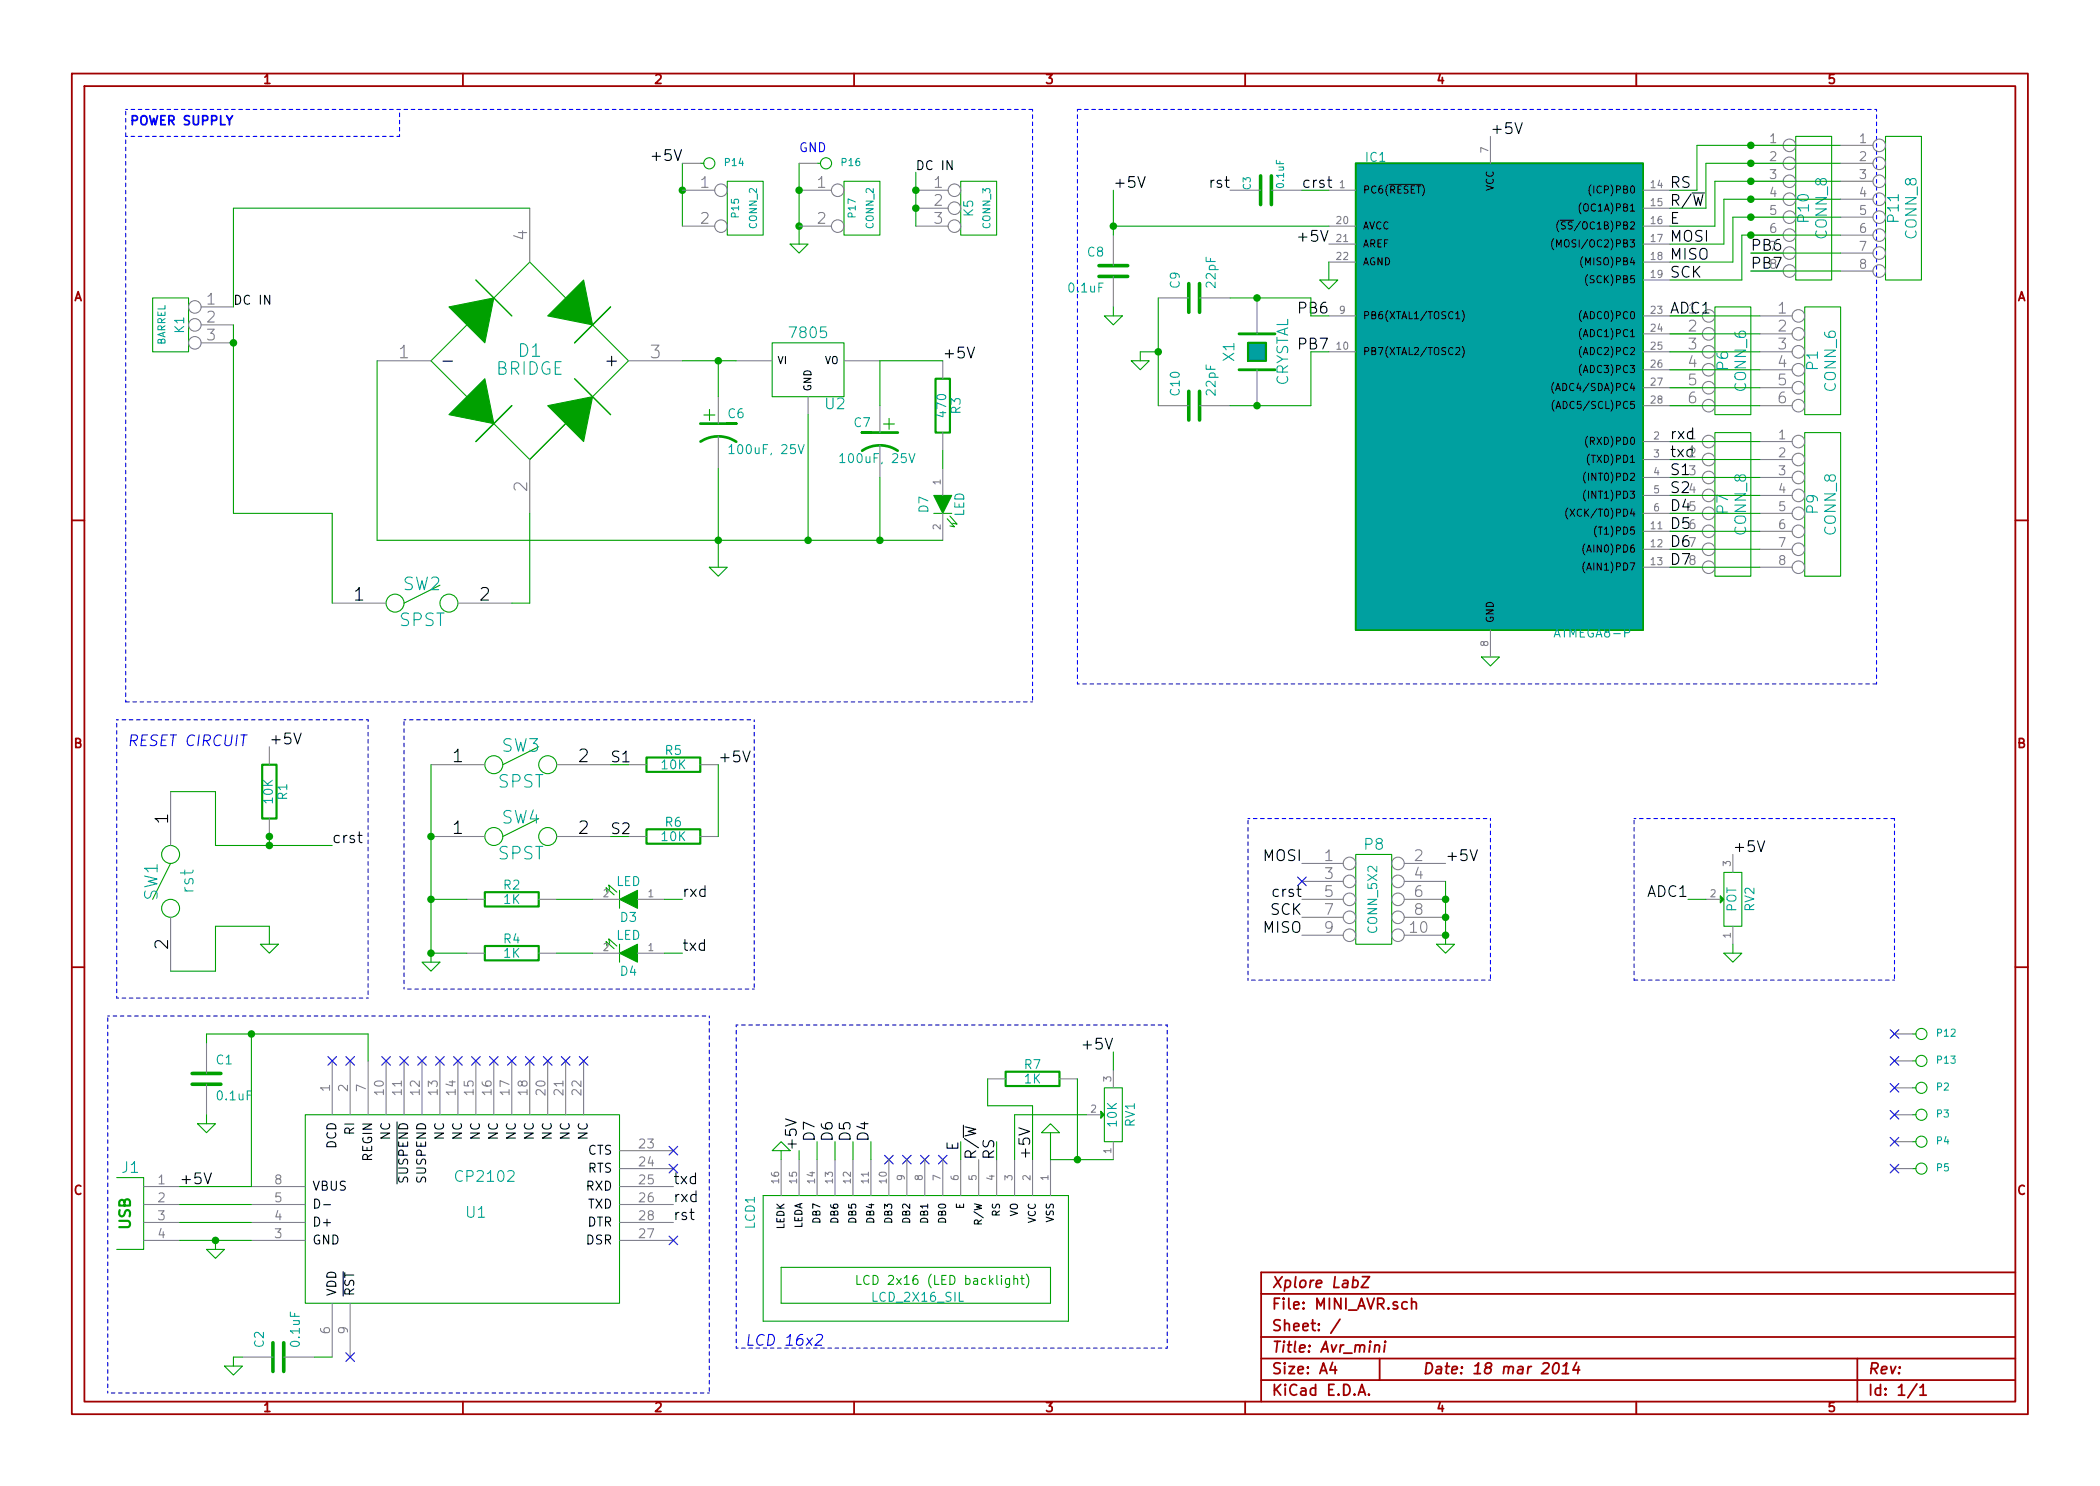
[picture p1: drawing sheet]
<svg xmlns="http://www.w3.org/2000/svg" width="297mm" height="210mm" viewBox="0 0 297 210" stroke-linecap="round" stroke-linejoin="round" font-family="sans-serif">
<g fill="none" stroke="#a00000" stroke-width=".25">
<path d="M10.2 10.4h276.6v189.7h-276.6zM11.9 12.2h273.2v186.1h-273.2zM65.5 10.4v1.8M120.8 10.4v1.8M176.1 10.4v1.8M231.4 10.4v1.8M10.2 73.6h1.7M285.1 73.6h1.7M10.2 136.8h1.7M285.1 136.8h1.7M65.5 198.3v1.8M120.8 198.3v1.8"/>
<path d="M176.1 198.3v1.8M178.4 183.1h106.7M178.4 189.2h106.7M178.4 195.3h106.7M178.4 192.2h106.7M188.5 192.8l-.4 1h1M188.8 193.3v1.1M189.5 186.7l-1.3 1.9M192.1 197.4l.5-1.5 .5 1.5M192.3 197h.7M192.7 180.6h1l-1.2 1.6h1M193.6 197.3h.1l-.1 .1-.1-.1h.1v.1"/>
<path d="M194.5 190.4a.38 .38 0 0 1 .6 .1l-.1 .8M194.5 190.3l-.1 1M195.1 192.2v3.1M195.9 190.3l-.1 1M195.9 189.8v.1h.1l-.1-.1v.1M199 184.3a.48 .48 0 0 0-.6 0l-.1 .6a.48 .48 0 0 0 .7 .2M199.7 184.3a.38 .38 0 0 1 .6 .1v.8M199.7 183.7v1.5M219.9 193a.35 .35 0 0 1 .3-.2 .35 .35 0 0 1 .3 .3 .87 .87 0 0 1-.6 1.3l-.1-.1a1.14 1.14 0 0 1 .1-1.3zM221 194.4h.9M221.1 193.3l.5-.5-.2 1.6M223 192.8l-.5 1h.9"/>
<path d="M223.3 193.3l-.1 1.1M231.4 198.3v1.8M262.7 192.2v6.1M271.1 195.8l-1.3 2M271.6 196.3l.4-.4v1.5M271.6 197.4h.9M285.1 180h-106.7v18.3"/>
</g>
<g fill="none" stroke="#00a000" stroke-width=".15">
<path d="M254 19.3h5.1v20.3h-5.1zM266.7 19.3h5.1v20.3h-5.1zM74.9 29.5h-41.9v13.9M96.5 23.1v8.9M99.1 23.1h.5M102.9 25.6h5v7.7h-5zM111.8 34.5h2.5l-1.3 1.3zM113 23.1v11.4M115.6 23.1h.5M119.4 25.6h5.1v7.7h-5.1zM129.5 24.4v7.6M135.9 25.6h5.1v7.7h-5.1z"/>
<path d="M157.5 26.9v6.4M157.5 32h30.5M184.1 26.9h3.9M186.7 39.6h2.5l-1.2 1.3zM188 37.1v2.5M247.6 35.8h12.7M247.6 38.3h12.7M260.3 30.7h-15.2v6.4h-8.9M260.3 23.1h-19v6.4h-5.1M260.3 20.6h-20.3v6.3h-3.8M260.3 25.6h-17.7v6.4h-6.4M260.3 28.2h-16.5v6.3h-7.6"/>
<path d="M260.3 33.3h-13.9v6.3h-10.2M21.6 42.2h5.1v7.6h-5.1zM33 46v26.6h14v12.7M53.3 51v25.4h80M66 46l-5 5 5 5.1M69.8 42.2l5.1-5.1 5.1 5.1M69.8 59.9l5.1 5.1 5.1-5.1M72.4 57.4l-5.1 5.1M83.8 46l5.1 5-5.1 5.1M86.4 43.4l-5.1 5.1M96.5 51h7.6M101.6 51v5.1"/>
<path d="M109.2 48.5h10.2v7.6h-10.2zM114.3 58.7v17.7M133.3 51h-8.8v6.4M156.2 44.7h2.5l-1.2 1.3zM157.5 43.4v1.3M160 51h2.6l-1.3 1.3zM163.8 42.2v15.2M163.8 49.8h-2.5v1.2M174 42.2h11.4v2.5M185.4 49.8v7.6h-11.4M236.2 57.4h12.7M236.2 49.8h12.7"/>
<path d="M236.2 44.7h12.7M236.2 47.2h12.7M236.2 52.3h12.7M236.2 54.9h12.7M242.6 43.4h5v15.3h-5zM255.3 43.4h5v15.3h-5zM74.9 72.6v12.7h-2.5M101.6 66.3v14M124.5 67.6v8.8M132.1 72.6h2.5M133.3 63.7v2.6M134 73.4l1 1.1-.6-.1"/>
<path d="M134.4 73l1 1.2-.7-.2M236.2 72.6h12.7M236.2 62.5h12.7M236.2 65h12.7M236.2 67.6h12.7M236.2 70.1h12.7M236.2 75.2h12.7M236.2 77.7h12.7M242.6 61.2h5v20.3h-5zM255.3 61.2h5v20.3h-5zM62.2 82.8l-5.1 2.5M100.3 80.3h2.6l-1.3 1.2z"/>
<path d="M209.5 93h2.6l-1.3 1.2zM236.2 80.3h12.7M24.1 112h6.4v7.6h16.5M38.1 118.4v1.2M61 108.2v27.9M76.2 105.7l-5.1 2.5M76.2 115.8l-5.1 2.6M101.6 108.2v10.2M24.1 122.2l-2.5 5M36.8 133.6h2.6l-1.3 1.3zM38.1 133.6v-2.5h-7.6v6.3h-6.4M59.7 136.1h2.5l-1.2 1.3z"/>
<path d="M61 127.2h5M61 134.9h5M78.7 127.2h5.1M78.7 134.9h5.1M85.9 126.2l-.2-.6 1.2 1M85.9 133.9l-.2-.7 1.2 1M86.2 125.9l-.1-.7 1.1 1M86.2 133.5l-.1-.7 1.1 1.1M87.6 126v2.5M87.6 133.6v2.5M94 127.2h2.5M94 134.9h2.5"/>
<path d="M191.8 120.9h5v12.7h-5zM203.2 133.6h2.5l-1.2 1.3zM204.5 124.7v8.9M238.8 127.2h2.5M243.8 123.4h2.6v7.7h-2.6zM243.8 134.9h2.6l-1.3 1.2zM245.1 133.6v1.3M27.9 159h2.6l-1.3 1.3zM29.2 147.6v-1.3h22.9v3.8M29.2 157.7v1.3M35.6 146.3v21.6h-10.2M43.2 157.7h44.4v26.7h-44.4z"/>
<path d="M139.7 152.6v3.9h6.3v7.6M152.4 152.6v11.5M153.7 157.7h-10.2v6.4M156.2 153.9h2.5v7.6h-2.5zM157.5 148.8v2.6M270.5 146.3h.5M270.5 157.7h.5M270.5 153.9h.5M270.5 150.1h.5M16.5 166.6h3.8v10.2h-3.8M25.4 170.4h10.2M25.4 173h10.2"/>
<path d="M25.4 175.5h10.2M29.2 176.8h2.5l-1.2 1.2zM30.5 175.5v1.3M107.9 169.2h43.2v17.7h-43.2zM109.2 162.8l1.3-1.3 1.3 1.3zM110.5 179.3h38.1v5.1h-38.1zM110.5 162.8v1.3M113 162.8v1.3M115.6 161.5v2.6M118.1 161.5v2.6M120.6 161.5v2.6M123.2 161.5v2.6"/>
<path d="M147.3 160.3l1.3-1.3 1.3 1.3zM148.6 160.3v3.8h8.9M270.5 161.5h.5M270.5 165.3h.5M31.7 193.3h2.6l-1.3 1.3zM34.3 192h-1.3v1.3M44.4 192h2.6M121.2 180.5v1.2h.6M143.4 181l.1-.1a.31 .31 0 0 1 .4 .2v.6M144.4 180.9h.5M144.6 180.5v1.1v.1h.3M145.2 180.3a1.47 1.47 0 0 1 0 1.9"/>
<circle cx="100.3" cy="23.1" r=".79"/>
<circle cx="116.8" cy="23.1" r=".79"/>
<circle cx="55.9" cy="85.3" r="1.27"/>
<circle cx="63.5" cy="85.3" r="1.27"/>
<circle cx="69.8" cy="118.4" r="1.27"/>
<circle cx="69.8" cy="108.2" r="1.27"/>
<circle cx="77.5" cy="108.2" r="1.27"/>
<circle cx="77.5" cy="118.4" r="1.27"/>
<circle cx="24.1" cy="120.9" r="1.27"/>
<circle cx="24.1" cy="128.5" r="1.27"/>
<circle cx="271.8" cy="157.7" r=".79"/>
<circle cx="271.8" cy="146.3" r=".79"/>
<circle cx="271.8" cy="153.9" r=".79"/>
<circle cx="271.8" cy="150.1" r=".79"/>
<circle cx="271.8" cy="165.3" r=".79"/>
<circle cx="271.8" cy="161.5" r=".79"/>
</g>
<path d="M155.4 39.1h4.1M155.4 37.6h4.1M178.3 24.9v4.1M179.8 24.9v4.1M168.1 40.1v4.1M168.1 55.4v4M169.7 40.1v4.1M169.7 55.4v4M27.2 153.4h4M27.2 151.9h4M38.6 190v4.1M40.1 190v4.1" fill="none" stroke="#00a000" stroke-width=".51"/>
<g fill="none" stroke="#808080" stroke-width=".15">
<path d="M210.8 19.3v3.8M74.9 29.5v7.6M96.5 23.1h2.6M96.5 26.9h4.6M96.5 32h4.6M113 23.1h2.6M113 26.9h4.6M113 32h4.6M129.5 26.9h4.6M129.5 32h4.6M129.5 29.5h4.6M157.5 33.3v4.3"/>
<path d="M157.5 39.1v4.3M174 26.9h4.3M179.8 26.9h4.3M188 26.9h3.8M188 32h3.8M188 34.5h3.8M188 37.1h3.8M232.4 26.9h3.8M232.4 32h3.8M232.4 34.5h3.8M232.4 37.1h3.8M232.4 29.5h3.8"/>
<path d="M232.4 39.6h3.8M247.6 20.6h4.6M247.6 23.1h4.6M247.6 25.6h4.6M247.6 28.2h4.6M247.6 30.7h4.6M247.6 33.3h4.6M247.6 35.8h4.6M247.6 38.3h4.6M260.3 20.6h4.6M260.3 23.1h4.6M260.3 25.6h4.6"/>
<path d="M260.3 28.2h4.6M260.3 30.7h4.6M260.3 33.3h4.6M260.3 35.8h4.6M260.3 38.3h4.6M28.4 43.4h4.6M28.4 46h4.6M28.4 48.5h4.6M53.3 51h7.7M88.9 51h7.6M101.6 56.1v3.8M104.1 51h5.1"/>
<path d="M114.3 56.1v2.6M119.4 51h5.1M124.5 57.4v3.8M133.3 51v2.6M163.8 57.4h4.3M163.8 42.2h4.3M169.7 57.4h4.3M169.7 42.2h4.3M177.8 42.2v5M177.8 52.3v5.1M188 44.7h3.8M188 49.8h3.8"/>
<path d="M232.4 44.7h8.4M232.4 47.2h8.4M232.4 49.8h8.4M232.4 52.3h8.4M232.4 54.9h8.4M232.4 57.4h8.4M248.9 44.7h4.6M248.9 47.2h4.6M248.9 49.8h4.6M248.9 52.3h4.6M248.9 54.9h4.6M248.9 57.4h4.6"/>
<path d="M74.9 65v7.6M101.6 61.7v4.6M124.5 63v4.6M133.3 61.2v2.5M133.3 66.3v3.8M133.3 72.6v3.8M232.4 62.5h8.4M232.4 65h8.4M232.4 67.6h8.4M232.4 70.1h8.4M232.4 72.6h8.4M232.4 75.2h8.4"/>
<path d="M232.4 77.7h8.4M248.9 62.5h4.6M248.9 65h4.6M248.9 67.6h4.6M248.9 70.1h4.6M248.9 72.6h4.6M248.9 75.2h4.6M248.9 77.7h4.6M47 85.3h7.6M64.8 85.3h7.6M210.8 89.1v3.9M232.4 80.3h8.4"/>
<path d="M248.9 80.3h4.6M24.1 112v7.6M38.1 105.7v2.5M38.1 115.8v2.6M61 108.2h7.6M61 118.4h7.6M78.7 108.2h7.7M78.7 118.4h7.7M88.9 108.2h2.5M88.9 118.4h2.5M99.1 108.2h2.5M99.1 118.4h2.5"/>
<path d="M24.1 129.8v7.6M66 127.2h2.6M66 134.9h2.6M76.2 127.2h2.5M76.2 134.9h2.5M83.8 127.2h3.8M83.8 134.9h3.8M90.2 127.2h3.8M90.2 134.9h3.8M184.1 122.2h5.9M184.1 124.7h5.9M184.1 127.2h5.9"/>
<path d="M184.1 129.8h5.9M184.1 132.3h5.9M198.6 122.2h5.9M198.6 124.7h5.9M198.6 127.2h5.9M198.6 129.8h5.9M198.6 132.3h5.9M241.3 127.2h2M245.1 120.9v2.5M245.1 131.1v2.5M29.2 147.6v4.3M29.2 153.4v4.3"/>
<path d="M47 150.1v7.6M49.5 150.1v7.6M52.1 150.1v7.6M54.6 150.1v7.6M57.1 150.1v7.6M59.7 150.1v7.6M62.2 150.1v7.6M64.8 150.1v7.6M67.3 150.1v7.6M69.8 150.1v7.6M72.4 150.1v7.6M74.9 150.1v7.6"/>
<path d="M77.5 150.1v7.6M80 150.1v7.6M82.5 150.1v7.6M139.7 152.6h2.5M149.9 152.6h2.5M153.7 157.7h2M157.5 151.4v2.5M268 157.7h2.5M268 153.9h2.5M268 150.1h2.5M268 146.3h2.5M20.3 167.9h5.1"/>
<path d="M20.3 170.4h5.1M20.3 173h5.1M20.3 175.5h5.1M35.6 167.9h7.6M35.6 170.4h7.6M35.6 173h7.6M35.6 175.5h7.6M87.6 167.9h7.6M87.6 170.4h7.6M87.6 173h7.6M87.6 175.5h7.6M87.6 162.8h7.6"/>
<path d="M87.6 165.3h7.6M110.5 164.1v5.1M113 164.1v5.1M115.6 164.1v5.1M118.1 164.1v5.1M120.6 164.1v5.1M123.2 164.1v5.1M125.7 164.1v5.1M128.3 164.1v5.1M130.8 164.1v5.1M133.3 164.1v5.1M135.9 164.1v5.1"/>
<path d="M138.4 164.1v5.1M141 164.1v5.1M143.5 164.1v5.1M146 164.1v5.1M148.6 164.1v5.1M157.5 161.5v2.6M268 165.3h2.5M268 161.5h2.5M34.3 192h4.3M40.1 192h4.3M47 184.4v7.6M49.5 184.4v7.6"/>
<circle cx="102" cy="32" r=".89"/>
<circle cx="102" cy="26.9" r=".89"/>
<circle cx="118.5" cy="32" r=".89"/>
<circle cx="118.5" cy="26.9" r=".89"/>
<circle cx="135" cy="26.9" r=".89"/>
<circle cx="135" cy="29.5" r=".89"/>
<circle cx="135" cy="32" r=".89"/>
<circle cx="253.1" cy="28.2" r=".89"/>
<circle cx="253.1" cy="38.3" r=".89"/>
<circle cx="253.1" cy="30.7" r=".89"/>
<circle cx="253.1" cy="33.3" r=".89"/>
<circle cx="253.1" cy="35.8" r=".89"/>
<circle cx="253.1" cy="20.6" r=".89"/>
<circle cx="253.1" cy="25.6" r=".89"/>
<circle cx="253.1" cy="23.1" r=".89"/>
<circle cx="265.8" cy="25.6" r=".89"/>
<circle cx="265.8" cy="23.1" r=".89"/>
<circle cx="265.8" cy="38.3" r=".89"/>
<circle cx="265.8" cy="28.2" r=".89"/>
<circle cx="265.8" cy="33.3" r=".89"/>
<circle cx="265.8" cy="35.8" r=".89"/>
<circle cx="265.8" cy="20.6" r=".89"/>
<circle cx="265.8" cy="30.7" r=".89"/>
<circle cx="27.6" cy="48.5" r=".89"/>
<circle cx="27.6" cy="46" r=".89"/>
<circle cx="27.6" cy="43.4" r=".89"/>
<circle cx="241.7" cy="52.3" r=".89"/>
<circle cx="241.7" cy="44.7" r=".89"/>
<circle cx="241.7" cy="49.8" r=".89"/>
<circle cx="241.7" cy="57.4" r=".89"/>
<circle cx="241.7" cy="47.2" r=".89"/>
<circle cx="241.7" cy="54.9" r=".89"/>
<circle cx="254.4" cy="54.9" r=".89"/>
<circle cx="254.4" cy="52.3" r=".89"/>
<circle cx="254.4" cy="57.4" r=".89"/>
<circle cx="254.4" cy="49.8" r=".89"/>
<circle cx="254.4" cy="44.7" r=".89"/>
<circle cx="254.4" cy="47.2" r=".89"/>
<circle cx="241.7" cy="72.6" r=".89"/>
<circle cx="241.7" cy="65" r=".89"/>
<circle cx="241.7" cy="70.1" r=".89"/>
<circle cx="241.7" cy="75.2" r=".89"/>
<circle cx="241.7" cy="67.6" r=".89"/>
<circle cx="241.7" cy="77.7" r=".89"/>
<circle cx="241.7" cy="62.5" r=".89"/>
<circle cx="254.4" cy="72.6" r=".89"/>
<circle cx="254.4" cy="77.7" r=".89"/>
<circle cx="254.4" cy="67.6" r=".89"/>
<circle cx="254.4" cy="75.2" r=".89"/>
<circle cx="254.4" cy="65" r=".89"/>
<circle cx="254.4" cy="70.1" r=".89"/>
<circle cx="254.4" cy="62.5" r=".89"/>
<circle cx="241.7" cy="80.3" r=".89"/>
<circle cx="254.4" cy="80.3" r=".89"/>
<circle cx="190.9" cy="129.8" r=".89"/>
<circle cx="190.9" cy="132.3" r=".89"/>
<circle cx="190.9" cy="127.2" r=".89"/>
<circle cx="190.9" cy="122.2" r=".89"/>
<circle cx="190.9" cy="124.7" r=".89"/>
<circle cx="197.7" cy="129.8" r=".89"/>
<circle cx="197.7" cy="132.3" r=".89"/>
<circle cx="197.7" cy="127.2" r=".89"/>
<circle cx="197.7" cy="122.2" r=".89"/>
<circle cx="197.7" cy="124.7" r=".89"/>
</g>
<g fill="#00a000" stroke="#00a000" stroke-width=".15">
<path d="M155.7 157.2l.5 .5-.5 .5z"/>
<path d="M63.5 43.4l6.3-1.2-1.2 6.3z"/>
<path d="M68.6 53.6l1.2 6.3-6.3-1.2z"/>
<path d="M77.5 57.4l6.3-1.3-1.3 6.4z"/>
<path d="M82.5 39.6l1.3 6.4-6.3-1.3z"/>
<path d="M132.1 70.1h2.5l-1.3 2.5z"/>
<path d="M243.3 126.7l.5 .5-.5 .6z"/>
<path d="M87.6 127.2l2.6-1.2v2.5z"/>
<path d="M87.6 134.9l2.6-1.3v2.5z"/>
</g>
<g fill="none" stroke="#0000c0" stroke-width=".15">
<path d="M183.5 124.1l1.3 1.2M184.8 124.1l-1.3 1.2M46.4 149.5l1.2 1.2M47.6 149.5l-1.2 1.2M48.9 149.5l1.2 1.2M50.1 149.5l-1.2 1.2M54 149.5l1.2 1.2M55.2 149.5l-1.2 1.2M56.5 149.5l1.3 1.2M57.8 149.5l-1.3 1.2M59.1 149.5l1.2 1.2M60.3 149.5l-1.2 1.2"/>
<path d="M61.6 149.5l1.2 1.2M62.8 149.5l-1.2 1.2M64.2 149.5l1.2 1.2M65.4 149.5l-1.2 1.2M66.7 149.5l1.2 1.2M67.9 149.5l-1.2 1.2M69.2 149.5l1.3 1.2M70.5 149.5l-1.3 1.2M71.8 149.5l1.2 1.2M73 149.5l-1.2 1.2M74.3 149.5l1.2 1.2M75.5 149.5l-1.2 1.2"/>
<path d="M76.9 149.5l1.2 1.2M78.1 149.5l-1.2 1.2M79.4 149.5l1.2 1.2M80.6 149.5l-1.2 1.2M81.9 149.5l1.3 1.2M83.2 149.5l-1.3 1.2M267.4 145.7l1.2 1.2M267.4 149.5l1.2 1.2M267.4 153.3l1.2 1.2M267.4 157.1l1.2 1.2M268.6 145.7l-1.2 1.2M268.6 149.5l-1.2 1.2"/>
<path d="M268.6 153.3l-1.2 1.2M268.6 157.1l-1.2 1.2M94.6 162.2l1.3 1.2M94.6 164.7l1.3 1.3M94.6 174.9l1.3 1.2M95.9 162.2l-1.3 1.2M95.9 164.7l-1.3 1.3M95.9 174.9l-1.3 1.2M125.1 163.5l1.2 1.2M126.3 163.5l-1.2 1.2M127.7 163.5l1.2 1.2M128.9 163.5l-1.2 1.2"/>
<path d="M130.2 163.5l1.2 1.2M131.4 163.5l-1.2 1.2M132.7 163.5l1.3 1.2M134 163.5l-1.3 1.2M267.4 160.9l1.2 1.2M267.4 164.7l1.2 1.3M268.6 160.9l-1.2 1.2M268.6 164.7l-1.2 1.3M48.9 191.4l1.2 1.2M50.1 191.4l-1.2 1.2"/>
</g>
<path d="M115.5 189l.2-.2h.4a.32 .32 0 0 1 .2 .4l-.1 .3-.9 .8h.9" fill="none" stroke="#00f" stroke-width=".15"/>
<path d="M132.3 53.6h2.1v7.6h-2.1zM176.5 48.5h2.6v2.5h-2.6zM37.1 108.2h2v7.6h-2zM91.4 107.2h7.7v2h-7.7zM91.4 117.3h7.7v2.1h-7.7zM68.6 126.2h7.6v2.1h-7.6zM68.6 133.9h7.6v2h-7.6zM142.2 151.6h7.7v2.1h-7.7z" fill="none" stroke="#00a000" stroke-width=".3"/>
<path d="M67.3 39.6l5.1 5.1M72.4 57.4l-5.1 5.1M81.3 53.6l5.1 5.1M86.4 43.4l-5.1 5.1" fill="none" stroke="#00a000" stroke-width=".2"/>
<g fill="none" stroke="#000" stroke-width=".15">
<path d="M187.8 25.5h.6M188 25v1.3l.1 .1 .3 .1M196.5 26.1h4.5M219.8 33.8a1.2 1.2 0 0 0 0 1.5M220.2 34.9v-1l.3 .8 .3-.8v1M220.5 31.2a1.2 1.2 0 0 0 0 1.6M220.6 31.2h2M221.4 31.4h-.4l-.1 .2v.2l.5 .2v.3l-.2 .1h-.3M223.6 28.7a1.2 1.2 0 0 0 0 1.5M223.9 36.3a1.2 1.2 0 0 0 0 1.6M224.6 38.9a1.2 1.2 0 0 0 0 1.5M225 26.2a1.2 1.2 0 0 0 0 1.5"/>
<path d="M239.3 27.3h1.8M62.7 51.1h1.3M205.9 49.3l.4-.1 .2 .1v.2l-.6 .7h.6M205.9 45.1h.6M206.8 43.9a1.2 1.2 0 0 1 0 1.6M206.8 49a1.2 1.2 0 0 1 0 1.6M219.8 54.1a1.2 1.2 0 0 0 0 1.5M219.8 56.6a1.2 1.2 0 0 0 0 1.6M220 55.3l.4-1.1 .3 1.1M220.1 57.8l.3-1 .4 1M220.2 57.5h.5M223.7 43.9a1.2 1.2 0 0 0 0 1.6"/>
<path d="M223.7 46.5a1.2 1.2 0 0 0 0 1.5M223.7 49a1.2 1.2 0 0 0 0 1.6M223.7 51.6a1.2 1.2 0 0 0 0 1.5M221.8 71.9a1.2 1.2 0 0 0 0 1.5M222.1 72l.6 1M222.7 72l-.6 1M224.2 77a1.2 1.2 0 0 0 0 1.5M224.2 79.5a1.2 1.2 0 0 0 0 1.5M224.3 66.8a1.2 1.2 0 0 0 0 1.5M224.3 69.3a1.2 1.2 0 0 0 0 1.6M224.6 61.7a1.2 1.2 0 0 0 0 1.6M225.8 74.4a1.2 1.2 0 0 0 0 1.6"/>
<path d="M50.6 118.2h.6M50.8 117.7v1.3l.1 .1 .3 .1M56.2 158.7v8.8M136.3 159.2v1.8M44.5 169.7a.66 .66 0 0 1 .7 .5 .66 .66 0 0 1-.4 .7h-.3zM45.8 170.5h.9M48.5 179.9v3.5"/>
</g>
<path d="M99.1 59.9h5h-1.2M99.1 62.5a4.6 4.6 0 0 1 5 0M121.9 63.8a4.5 4.5 0 0 1 5.1 0M123.2 61.2h-1.3h5.1" fill="none" stroke="#00a000" stroke-width=".38"/>
<path d="M103.1 63.3l.4-.4v1.3M103.1 64.2h.7M112.9 62.9l.4 1.3 .4-1.3M118.8 64.6l.4-.4v1.3M118.8 65.5h.7M128.6 64.2l.4 1.3 .4-1.3" fill="none" stroke="#00a0a0" stroke-width=".15"/>
<g fill="#00a0a0" stroke="#00a0a0" stroke-width=".25">
<path d="M191.8 23.1h40.6v66h-40.6z"/>
<path d="M176.5 48.5h2.6v2.5h-2.6z"/>
</g>
<path d="M191.8 23.1h40.6v66h-40.6z" fill="none" stroke="#00a000" stroke-width=".25"/>
<path d="M175.3 52.3h5M175.3 47.2h5" fill="none" stroke="#00a000" stroke-width=".41"/>
<g fill="#00a000" stroke="#00a000" stroke-width=".25">
<circle cx="35.6" cy="146.3" r=".41"/>
<circle cx="204.5" cy="129.8" r=".41"/>
<circle cx="124.5" cy="76.4" r=".41"/>
<circle cx="101.6" cy="51" r=".41"/>
<circle cx="101.6" cy="76.4" r=".41"/>
<circle cx="114.3" cy="76.4" r=".41"/>
<circle cx="38.1" cy="118.4" r=".41"/>
<circle cx="204.5" cy="132.3" r=".41"/>
<circle cx="204.5" cy="127.2" r=".41"/>
<circle cx="30.5" cy="175.5" r=".41"/>
<circle cx="33" cy="48.5" r=".41"/>
<circle cx="177.8" cy="42.2" r=".41"/>
<circle cx="177.8" cy="57.4" r=".41"/>
<circle cx="163.8" cy="49.8" r=".41"/>
<circle cx="157.5" cy="32" r=".41"/>
<circle cx="38.1" cy="119.6" r=".41"/>
<circle cx="152.4" cy="164.1" r=".41"/>
<circle cx="61" cy="118.4" r=".41"/>
<circle cx="61" cy="127.2" r=".41"/>
<circle cx="61" cy="134.9" r=".41"/>
<circle cx="96.5" cy="26.9" r=".41"/>
<circle cx="113" cy="32" r=".41"/>
<circle cx="129.5" cy="29.5" r=".41"/>
<circle cx="129.5" cy="26.9" r=".41"/>
<circle cx="247.6" cy="20.6" r=".41"/>
<circle cx="247.6" cy="23.1" r=".41"/>
<circle cx="247.6" cy="25.6" r=".41"/>
<circle cx="247.6" cy="28.2" r=".41"/>
<circle cx="247.6" cy="30.7" r=".41"/>
<circle cx="247.6" cy="33.3" r=".41"/>
<circle cx="113" cy="26.9" r=".41"/>
</g>
<g fill="none" stroke="#00f" stroke-width=".15" stroke-dasharray=".5" stroke-dashoffset=".3">
<path d="M17.8 19.3h38.7M17.8 15.5h128.2M56.5 19.3v-3.8M146 15.5v83.8M152.4 15.5v81.3M265.4 15.5h-113M17.8 99.3v-83.8M146 99.3h-128.2M152.4 96.8h113M265.4 96.8v-81.3M16.5 101.8h35.6M52.1 101.8v39.4"/>
<path d="M57.1 101.8h49.6M106.7 101.8v38.1M176.5 115.8h34.3M210.8 115.8v22.9M231.1 115.8h36.9M268 115.8v22.9M57.1 139.9v-38.1M106.7 139.9h-49.6M176.5 138.7v-22.9M210.8 138.7h-34.3M231.1 138.7v-22.9M268 138.7h-36.9"/>
<path d="M15.2 143.8h85.1M16.5 141.2v-39.4M52.1 141.2h-35.6M100.3 143.8v53.3M104.1 145h61M165.1 145v45.7M15.2 197.1v-53.3M100.3 197.1h-85.1M104.1 190.7v-45.7M165.1 190.7h-61"/>
</g>
<g font-size="2.8" fill="#00a000">
<text x="99.5" y="59.7">+</text>
<text x="124.9" y="61">+</text>
</g>
<g font-size="2.5" fill="#808080">
<text x="74.7" y="34" transform="rotate(-90 74.7 34)">4</text>
<text x="56.5" y="50.8">1</text>
<text x="92" y="50.8">3</text>
<text x="74.7" y="69.5" transform="rotate(-90 74.7 69.5)">2</text>
</g>
<g font-size="2.5" fill="#00a0a0">
<text x="70.1" y="53.1">BRIDGE</text>
<text x="73.4" y="50.6">D1</text>
<text x="57" y="83.6">SW2</text>
<text x="56.5" y="88.7">SPST</text>
<text x="71" y="106.5">SW3</text>
<text x="70.4" y="111.6">SPST</text>
<text x="71" y="116.6">SW4</text>
<text x="70.4" y="121.7">SPST</text>
<text x="22.4" y="127.4" transform="rotate(-90 22.4 127.4)">SW1</text>
<text x="27.5" y="126.3" transform="rotate(-90 27.5 126.3)">rst</text>
</g>
<g font-size="2.5">
<text x="86.2" y="51.9">+</text>
<text x="50.1" y="85.1">1</text>
<text x="67.9" y="85.1">2</text>
<text x="64.1" y="107.9">1</text>
<text x="81.9" y="107.9">2</text>
<text x="23.9" y="116.5" transform="rotate(-90 23.9 116.5)">1</text>
<text x="64.1" y="118.1">1</text>
<text x="81.9" y="118.1">2</text>
<text x="23.9" y="134.3" transform="rotate(-90 23.9 134.3)">2</text>
</g>
<g font-size="2.1">
<text x="92.7" y="22.9">+5V</text>
<text x="210.8" y="19">+5V</text>
<text x="157.5" y="26.7">+5V</text>
<text x="171.3" y="26.7">rst</text>
<text x="184.1" y="26.7">crst</text>
<text x="236.2" y="26.7">RS</text>
<text x="236.2" y="29.2">R/W</text>
<text x="184.1" y="34.3">+5V</text>
<text x="236.2" y="34.3">MOSI</text>
<text x="236.2" y="31.7">E</text>
<text x="247.6" y="35.6">PB6</text>
<text x="236.2" y="39.4">SCK</text>
<text x="236.2" y="36.8">MISO</text>
<text x="247.6" y="38.1">PB7</text>
<text x="236.2" y="44.4">ADC1</text>
<text x="238.8" y="44.4">1</text>
<text x="133.3" y="50.8">+5V</text>
<text x="236.2" y="64.8">txd</text>
<text x="236.2" y="62.2">rxd</text>
<text x="236.2" y="67.3">S1</text>
<text x="236.2" y="69.8">S2</text>
<text x="236.2" y="77.5">D6</text>
<text x="236.2" y="74.9">D5</text>
<text x="236.2" y="72.4">D4</text>
<text x="236.2" y="80">D7</text>
<text x="38.1" y="105.4">+5V</text>
<text x="86.4" y="107.9">S1</text>
<text x="101.6" y="107.9">+5V</text>
<text x="47" y="119.4">crst</text>
<text x="86.4" y="118.1">S2</text>
<text x="178.7" y="121.9">MOSI</text>
<text x="204.5" y="121.9">+5V</text>
<text x="245.1" y="120.6">+5V</text>
<text x="96.5" y="127">rxd</text>
<text x="179.7" y="129.5">SCK</text>
<text x="180.3" y="127">crst</text>
<text x="233" y="127">ADC1</text>
<text x="96.5" y="134.6">txd</text>
<text x="178.7" y="132.1">MISO</text>
<text x="153.6" y="148.6">+5V</text>
<text x="115.3" y="161.5" transform="rotate(-90 115.3 161.5)">D7</text>
<text x="117.9" y="161.5" transform="rotate(-90 117.9 161.5)">D6</text>
<text x="120.4" y="161.5" transform="rotate(-90 120.4 161.5)">D5</text>
<text x="122.9" y="161.5" transform="rotate(-90 122.9 161.5)">D4</text>
<text x="25.4" y="167.6">+5V</text>
<text x="95.2" y="167.6">txd</text>
<text x="112.8" y="162.8" transform="rotate(-90 112.8 162.8)">+5V</text>
<text x="135.6" y="162.8" transform="rotate(-90 135.6 162.8)">E</text>
<text x="138.2" y="164.1" transform="rotate(-90 138.2 164.1)">R/W</text>
<text x="145.8" y="164.1" transform="rotate(-90 145.8 164.1)">+5V</text>
<text x="95.2" y="170.2">rxd</text>
<text x="95.2" y="172.7">rst</text>
</g>
<g font-size="2.1" fill="#808080">
<text x="99.1" y="26.7">1</text>
<text x="115.6" y="26.7">1</text>
<text x="132.1" y="26.7">1</text>
<text x="132.1" y="29.2">2</text>
<text x="99.1" y="31.7">2</text>
<text x="115.6" y="31.7">2</text>
<text x="132.1" y="31.7">3</text>
<text x="29.3" y="43.2">1</text>
<text x="29.3" y="45.7">2</text>
<text x="238.8" y="47">2</text>
<text x="251.5" y="44.4">1</text>
<text x="251.5" y="47">2</text>
<text x="29.3" y="48.3">3</text>
<text x="238.8" y="49.5">3</text>
<text x="238.8" y="52.1">4</text>
<text x="251.5" y="49.5">3</text>
<text x="251.5" y="52.1">4</text>
<text x="238.8" y="54.6">5</text>
<text x="238.8" y="57.1">6</text>
<text x="251.5" y="54.6">5</text>
<text x="251.5" y="57.1">6</text>
<text x="187.4" y="121.9">1</text>
<text x="187.4" y="124.5">3</text>
<text x="200.1" y="121.9">2</text>
<text x="200.1" y="124.5">4</text>
<text x="187.4" y="127">5</text>
<text x="187.4" y="129.5">7</text>
<text x="200.1" y="127">6</text>
<text x="200.1" y="129.5">8</text>
<text x="187.4" y="132.1">9</text>
<text x="199.5" y="132.1">10</text>
</g>
<g font-size="2.1" fill="#00a0a0">
<text x="256" y="31.3" transform="rotate(-90 256 31.3)">P10</text>
<text x="258.5" y="33.8" transform="rotate(-90 258.5 33.8)">CONN_8</text>
<text x="268.7" y="31.3" transform="rotate(-90 268.7 31.3)">P11</text>
<text x="271.2" y="33.8" transform="rotate(-90 271.2 33.8)">CONN_8</text>
<text x="111.9" y="47.9">7805</text>
<text x="174.7" y="51.1" transform="rotate(-90 174.7 51.1)">X1</text>
<text x="244.5" y="52.3" transform="rotate(-90 244.5 52.3)">P6</text>
<text x="257.2" y="52.3" transform="rotate(-90 257.2 52.3)">P1</text>
<text x="116.8" y="58">U2</text>
<text x="182.3" y="54.8" transform="rotate(-90 182.3 54.8)">CRYSTAL</text>
<text x="247.1" y="55.3" transform="rotate(-90 247.1 55.3)">CONN_6</text>
<text x="259.8" y="55.3" transform="rotate(-90 259.8 55.3)">CONN_6</text>
<text x="244.5" y="72.6" transform="rotate(-90 244.5 72.6)">P7</text>
<text x="247.1" y="75.7" transform="rotate(-90 247.1 75.7)">CONN_8</text>
<text x="257.2" y="72.6" transform="rotate(-90 257.2 72.6)">P9</text>
<text x="259.8" y="75.7" transform="rotate(-90 259.8 75.7)">CONN_8</text>
<text x="193" y="120.3">P8</text>
<text x="17.2" y="166">J1</text>
<text x="64.7" y="167.3">CP2102</text>
<text x="66" y="172.4">U1</text>
</g>
<g font-size="2.1" fill="#00a000">
<text x="183.8" y="44.4">PB6</text>
<text x="183.8" y="49.5">PB7</text>
<text x="140.7" y="164.1" transform="rotate(-90 140.7 164.1)">RS</text>
<text x="18.5" y="173.9" transform="rotate(-90 18.5 173.9)">USB</text>
</g>
<g font-size="2.1" fill="#00f">
<text x="18" y="105.7">RESET CIRCUIT</text>
<text x="105.4" y="190.5">LCD 16x2</text>
</g>
<g font-size="2.1" fill="#a00000">
<text x="179.9" y="185.4">File: MINI_AVR.sch</text>
<text x="179.9" y="182.3">Xplore LabZ</text>
<text x="179.9" y="191.5">Title: Avr_mini</text>
<text x="179.9" y="188.4">Sheet: /</text>
<text x="179.9" y="197.6">KiCad E.D.A.</text>
<text x="179.9" y="194.5">Size: A4</text>
<text x="201.2" y="194.5">Date: 18 mar 2014</text>
<text x="264.2" y="194.5">Rev:</text>
<text x="264.2" y="197.6">Id: 1/1</text>
</g>
<g font-size="1.8" fill="#a00000">
<text x="37.3" y="11.9">1</text>
<text x="92.7" y="11.9">2</text>
<text x="148" y="11.9">3</text>
<text x="203.3" y="11.9">4</text>
<text x="258.6" y="11.9">5</text>
<text x="10.4" y="42.7">A</text>
<text x="285.3" y="42.7">A</text>
<text x="10.4" y="105.9">B</text>
<text x="285.3" y="105.9">B</text>
<text x="10.4" y="169.1">C</text>
<text x="285.3" y="169.1">C</text>
<text x="37.3" y="199.8">1</text>
<text x="92.7" y="199.8">2</text>
<text x="148" y="199.8">3</text>
<text x="203.3" y="199.8">4</text>
<text x="258.6" y="199.8">5</text>
</g>
<g font-size="1.8" fill="#00f">
<text x="18.4" y="17.8">POWER SUPPLY</text>
<text x="113" y="21.6">GND</text>
</g>
<g font-size="1.8" fill="#00a0a0">
<text x="193.2" y="23">IC1</text>
<text x="137.7" y="30.6" transform="rotate(-90 137.7 30.6)">K5</text>
<text x="151.3" y="41.4">0.1uF</text>
<text x="153.8" y="36.4">C8</text>
<text x="166.9" y="40.8" transform="rotate(-90 166.9 40.8)">C9</text>
<text x="172" y="40.6" transform="rotate(-90 172 40.6)">22pF</text>
<text x="26.1" y="47.1" transform="rotate(-90 26.1 47.1)">K1</text>
<text x="103" y="59.2">C6</text>
<text x="133.9" y="58.9" transform="rotate(-90 133.9 58.9)">470</text>
<text x="135.9" y="58.5" transform="rotate(-90 135.9 58.5)">R3</text>
<text x="166.9" y="55.9" transform="rotate(-90 166.9 55.9)">C10</text>
<text x="172" y="55.8" transform="rotate(-90 172 55.8)">22pF</text>
<text x="103.7" y="64.3">100uF, 25V</text>
<text x="119.4" y="65.6">100uF, 25V</text>
<text x="120.8" y="60.5">C7</text>
<text x="131.4" y="72.5" transform="rotate(-90 131.4 72.5)">D7</text>
<text x="136.4" y="73.1" transform="rotate(-90 136.4 73.1)">LED</text>
<text x="220" y="90.3">ATMEGA8-P</text>
<text x="94.1" y="106.9">R5</text>
<text x="38.7" y="113.6" transform="rotate(-90 38.7 113.6)">10K</text>
<text x="40.7" y="113.1" transform="rotate(-90 40.7 113.1)">R1</text>
<text x="93.6" y="108.9">10K</text>
<text x="93.6" y="119.1">10K</text>
<text x="94.1" y="117">R6</text>
<text x="71.3" y="125.9">R2</text>
<text x="87.1" y="125.4">LED</text>
<text x="71.3" y="128">1K</text>
<text x="87.8" y="130.5">D3</text>
<text x="194.9" y="131.9" transform="rotate(-90 194.9 131.9)">CONN_5X2</text>
<text x="245.7" y="129.1" transform="rotate(-90 245.7 129.1)">POT</text>
<text x="248.2" y="128.9" transform="rotate(-90 248.2 128.9)">RV2</text>
<text x="71.3" y="133.5">R4</text>
<text x="71.3" y="135.6">1K</text>
<text x="87.1" y="133">LED</text>
<text x="87.8" y="138.1">D4</text>
<text x="30.6" y="150.7">C1</text>
<text x="30.8" y="155.7">0.1uF</text>
<text x="144.9" y="151.3">R7</text>
<text x="144.9" y="153.4">1K</text>
<text x="158" y="159.4" transform="rotate(-90 158 159.4)">10K</text>
<text x="160.6" y="159.4" transform="rotate(-90 160.6 159.4)">RV1</text>
<text x="106.8" y="173.9" transform="rotate(-90 106.8 173.9)">LCD1</text>
<text x="123.5" y="184.2">LCD_2X16_SIL</text>
<text x="37.4" y="190.6" transform="rotate(-90 37.4 190.6)">C2</text>
<text x="42.5" y="190.4" transform="rotate(-90 42.5 190.4)">0.1uF</text>
</g>
<g font-size="1.8" fill="#808080">
<text x="250.3" y="20.3">1</text>
<text x="250.3" y="22.9">2</text>
<text x="263" y="20.3">1</text>
<text x="263" y="22.9">2</text>
<text x="250.3" y="25.4">3</text>
<text x="250.3" y="27.9">4</text>
<text x="263" y="25.4">3</text>
<text x="263" y="27.9">4</text>
<text x="250.3" y="30.5">5</text>
<text x="250.3" y="33">6</text>
<text x="250.3" y="35.6">7</text>
<text x="263" y="30.5">5</text>
<text x="263" y="33">6</text>
<text x="263" y="35.6">7</text>
<text x="250.3" y="38.1">8</text>
<text x="263" y="38.1">8</text>
<text x="238.9" y="64.8">2</text>
<text x="251.6" y="62.2">1</text>
<text x="251.6" y="64.8">2</text>
<text x="238.9" y="67.3">3</text>
<text x="238.9" y="69.8">4</text>
<text x="251.6" y="67.3">3</text>
<text x="251.6" y="69.8">4</text>
<text x="238.9" y="72.4">5</text>
<text x="238.9" y="74.9">6</text>
<text x="238.9" y="77.5">7</text>
<text x="251.6" y="72.4">5</text>
<text x="251.6" y="74.9">6</text>
<text x="251.6" y="77.5">7</text>
<text x="238.9" y="80">8</text>
<text x="251.6" y="80">8</text>
<text x="46.7" y="154.4" transform="rotate(-90 46.7 154.4)">1</text>
<text x="49.3" y="154.4" transform="rotate(-90 49.3 154.4)">2</text>
<text x="51.8" y="154.4" transform="rotate(-90 51.8 154.4)">7</text>
<text x="54.4" y="154.9" transform="rotate(-90 54.4 154.9)">10</text>
<text x="56.9" y="154.9" transform="rotate(-90 56.9 154.9)">11</text>
<text x="59.4" y="154.9" transform="rotate(-90 59.4 154.9)">12</text>
<text x="62" y="154.9" transform="rotate(-90 62 154.9)">13</text>
<text x="64.5" y="154.9" transform="rotate(-90 64.5 154.9)">14</text>
<text x="67.1" y="154.9" transform="rotate(-90 67.1 154.9)">15</text>
<text x="69.6" y="154.9" transform="rotate(-90 69.6 154.9)">16</text>
<text x="72.1" y="154.9" transform="rotate(-90 72.1 154.9)">17</text>
<text x="74.7" y="154.9" transform="rotate(-90 74.7 154.9)">18</text>
<text x="77.2" y="154.9" transform="rotate(-90 77.2 154.9)">20</text>
<text x="79.8" y="154.9" transform="rotate(-90 79.8 154.9)">21</text>
<text x="82.3" y="154.9" transform="rotate(-90 82.3 154.9)">22</text>
<text x="22.4" y="167.6">1</text>
<text x="38.9" y="167.6">8</text>
<text x="90.5" y="162.6">23</text>
<text x="90.5" y="165.1">24</text>
<text x="90.5" y="167.6">25</text>
<text x="22.4" y="170.2">2</text>
<text x="22.4" y="172.7">3</text>
<text x="38.9" y="172.7">4</text>
<text x="38.9" y="170.2">5</text>
<text x="90.5" y="170.2">26</text>
<text x="90.5" y="172.7">28</text>
<text x="22.4" y="175.3">4</text>
<text x="38.9" y="175.3">3</text>
<text x="90.5" y="175.3">27</text>
<text x="46.7" y="188.7" transform="rotate(-90 46.7 188.7)">6</text>
<text x="49.3" y="188.7" transform="rotate(-90 49.3 188.7)">9</text>
</g>
<g font-size="1.8">
<text x="129.5" y="24.1">DC IN</text>
<text x="33" y="43.2">DC IN</text>
<text x="238.9" y="62.2">1</text>
<text x="50.2" y="160.5" transform="rotate(-90 50.2 160.5)">RI</text>
<text x="55.2" y="161.3" transform="rotate(-90 55.2 161.3)">NC</text>
<text x="62.9" y="161.3" transform="rotate(-90 62.9 161.3)">NC</text>
<text x="65.4" y="161.3" transform="rotate(-90 65.4 161.3)">NC</text>
<text x="67.9" y="161.3" transform="rotate(-90 67.9 161.3)">NC</text>
<text x="70.5" y="161.3" transform="rotate(-90 70.5 161.3)">NC</text>
<text x="73" y="161.3" transform="rotate(-90 73 161.3)">NC</text>
<text x="75.6" y="161.3" transform="rotate(-90 75.6 161.3)">NC</text>
<text x="78.1" y="161.3" transform="rotate(-90 78.1 161.3)">NC</text>
<text x="80.6" y="161.3" transform="rotate(-90 80.6 161.3)">NC</text>
<text x="83.2" y="161.3" transform="rotate(-90 83.2 161.3)">NC</text>
<text x="47.6" y="162.6" transform="rotate(-90 47.6 162.6)">DCD</text>
<text x="52.7" y="164.4" transform="rotate(-90 52.7 164.4)">REGIN</text>
<text x="57.8" y="167.3" transform="rotate(-90 57.8 167.3)">SUSPEND</text>
<text x="60.3" y="167.3" transform="rotate(-90 60.3 167.3)">SUSPEND</text>
<text x="83.1" y="163.4">CTS</text>
<text x="83.1" y="166">RTS</text>
<text x="44.2" y="173.6">D+</text>
<text x="44.2" y="168.5">VBUS</text>
<text x="82.9" y="168.5">RXD</text>
<text x="83" y="173.6">DTR</text>
<text x="83.1" y="171.1">TXD</text>
<text x="44.2" y="176.1">GND</text>
<text x="82.9" y="176.1">DSR</text>
<text x="47.6" y="183.4" transform="rotate(-90 47.6 183.4)">VDD</text>
<text x="50.2" y="183.4" transform="rotate(-90 50.2 183.4)">RST</text>
</g>
<text font-size="1.8" fill="#00a000" x="122.6" y="181.9">LCD 2x16 (LED backlight)</text>
<g font-size="1.4" fill="#00a0a0">
<text x="102.6" y="23.5">P14</text>
<text x="119.1" y="23.5">P16</text>
<text x="177" y="26.8" transform="rotate(-90 177 26.8)">C3</text>
<text x="181.7" y="26.5" transform="rotate(-90 181.7 26.5)">0.1uF</text>
<text x="104.6" y="30.7" transform="rotate(-90 104.6 30.7)">P15</text>
<text x="107.1" y="32.3" transform="rotate(-90 107.1 32.3)">CONN_2</text>
<text x="121.1" y="30.7" transform="rotate(-90 121.1 30.7)">P17</text>
<text x="123.6" y="32.3" transform="rotate(-90 123.6 32.3)">CONN_2</text>
<text x="140.1" y="32.3" transform="rotate(-90 140.1 32.3)">CONN_3</text>
<text x="23.4" y="48.9" transform="rotate(-90 23.4 48.9)">BARREL</text>
<text x="274" y="146.7">P12</text>
<text x="273.9" y="154.4">P2</text>
<text x="274" y="150.5">P13</text>
<text x="273.9" y="158.2">P3</text>
<text x="273.9" y="162">P4</text>
<text x="273.9" y="165.8">P5</text>
</g>
<g font-size="1.4" fill="#808080">
<text x="210.6" y="21.6" transform="rotate(-90 210.6 21.6)">7</text>
<text x="189.5" y="26.7">1</text>
<text x="233.5" y="26.7">14</text>
<text x="233.5" y="29.2">15</text>
<text x="189.1" y="31.7">20</text>
<text x="189.1" y="34.3">21</text>
<text x="233.5" y="31.7">16</text>
<text x="233.5" y="34.3">17</text>
<text x="189.1" y="36.8">22</text>
<text x="233.5" y="36.8">18</text>
<text x="233.5" y="39.4">19</text>
<text x="189.5" y="44.4">9</text>
<text x="233.5" y="44.4">23</text>
<text x="233.5" y="47">24</text>
<text x="189.1" y="49.5">10</text>
<text x="233.5" y="49.5">25</text>
<text x="233.5" y="52.1">26</text>
<text x="233.5" y="54.6">27</text>
<text x="233.5" y="57.1">28</text>
<text x="233.9" y="62.2">2</text>
<text x="233.9" y="64.8">3</text>
<text x="133.1" y="68.6" transform="rotate(-90 133.1 68.6)">1</text>
<text x="233.9" y="67.3">4</text>
<text x="233.9" y="69.8">5</text>
<text x="133.1" y="74.9" transform="rotate(-90 133.1 74.9)">2</text>
<text x="233.5" y="74.9">11</text>
<text x="233.5" y="77.5">12</text>
<text x="233.9" y="72.4">6</text>
<text x="233.5" y="80">13</text>
<text x="210.6" y="91.4" transform="rotate(-90 210.6 91.4)">8</text>
<text x="244.9" y="122.5" transform="rotate(-90 244.9 122.5)">3</text>
<text x="85.3" y="127">2</text>
<text x="91.7" y="127">1</text>
<text x="241.9" y="127">2</text>
<text x="85.3" y="134.6">2</text>
<text x="91.7" y="134.6">1</text>
<text x="244.9" y="132.7" transform="rotate(-90 244.9 132.7)">1</text>
<text x="157.2" y="153" transform="rotate(-90 157.2 153)">3</text>
<text x="154.3" y="157.5">2</text>
<text x="110.2" y="167.4" transform="rotate(-90 110.2 167.4)">16</text>
<text x="112.8" y="167.4" transform="rotate(-90 112.8 167.4)">15</text>
<text x="115.3" y="167.4" transform="rotate(-90 115.3 167.4)">14</text>
<text x="117.9" y="167.4" transform="rotate(-90 117.9 167.4)">13</text>
<text x="120.4" y="167.4" transform="rotate(-90 120.4 167.4)">12</text>
<text x="122.9" y="167.4" transform="rotate(-90 122.9 167.4)">11</text>
<text x="125.5" y="167.4" transform="rotate(-90 125.5 167.4)">10</text>
<text x="128" y="167" transform="rotate(-90 128 167)">9</text>
<text x="130.6" y="167" transform="rotate(-90 130.6 167)">8</text>
<text x="133.1" y="167" transform="rotate(-90 133.1 167)">7</text>
<text x="135.6" y="167" transform="rotate(-90 135.6 167)">6</text>
<text x="138.2" y="167" transform="rotate(-90 138.2 167)">5</text>
<text x="140.7" y="167" transform="rotate(-90 140.7 167)">4</text>
<text x="143.3" y="167" transform="rotate(-90 143.3 167)">3</text>
<text x="145.8" y="167" transform="rotate(-90 145.8 167)">2</text>
<text x="148.3" y="167" transform="rotate(-90 148.3 167)">1</text>
<text x="157.2" y="163.2" transform="rotate(-90 157.2 163.2)">1</text>
</g>
<g font-size="1.4">
<text x="192.8" y="27.4">PC6(RESET)</text>
<text x="211.3" y="27.1" transform="rotate(-90 211.3 27.1)">VCC</text>
<text x="223.8" y="30">(OC1A)PB1</text>
<text x="225.3" y="27.4">(ICP)PB0</text>
<text x="192.8" y="32.5">AVCC</text>
<text x="192.8" y="35">AREF</text>
<text x="220.8" y="35">(MOSI/OC2)PB3</text>
<text x="221.5" y="32.5">(SS/OC1B)PB2</text>
<text x="192.8" y="37.6">AGND</text>
<text x="224.1" y="37.6">(MISO)PB4</text>
<text x="224.7" y="40.1">(SCK)PB5</text>
<text x="192.8" y="45.2">PB6(XTAL1/TOSC1)</text>
<text x="223.9" y="45.2">(ADC0)PC0</text>
<text x="223.9" y="47.7">(ADC1)PC1</text>
<text x="110" y="51.6">VI</text>
<text x="116.6" y="51.6">VO</text>
<text x="192.8" y="50.3">PB7(XTAL2/TOSC2)</text>
<text x="223.9" y="50.3">(ADC2)PC2</text>
<text x="223.9" y="52.8">(ADC3)PC3</text>
<text x="114.8" y="55.4" transform="rotate(-90 114.8 55.4)">GND</text>
<text x="220.5" y="55.4">(ADC4/SDA)PC4</text>
<text x="220.6" y="57.9">(ADC5/SCL)PC5</text>
<text x="224.7" y="63">(RXD)PD0</text>
<text x="224.9" y="65.5">(TXD)PD1</text>
<text x="224.6" y="68.1">(INT0)PD2</text>
<text x="224.6" y="70.6">(INT1)PD3</text>
<text x="222.7" y="73.1">(XCK/T0)PD4</text>
<text x="226.1" y="75.7">(T1)PD5</text>
<text x="224.5" y="78.2">(AIN0)PD6</text>
<text x="224.5" y="80.8">(AIN1)PD7</text>
<text x="211.3" y="88.1" transform="rotate(-90 211.3 88.1)">GND</text>
<text x="116.1" y="173" transform="rotate(-90 116.1 173)">DB7</text>
<text x="118.6" y="173" transform="rotate(-90 118.6 173)">DB6</text>
<text x="121.2" y="173" transform="rotate(-90 121.2 173)">DB5</text>
<text x="123.7" y="173" transform="rotate(-90 123.7 173)">DB4</text>
<text x="126.2" y="173" transform="rotate(-90 126.2 173)">DB3</text>
<text x="128.8" y="173" transform="rotate(-90 128.8 173)">DB2</text>
<text x="131.3" y="173" transform="rotate(-90 131.3 173)">DB1</text>
<text x="133.9" y="173" transform="rotate(-90 133.9 173)">DB0</text>
<text x="136.4" y="171.1" transform="rotate(-90 136.4 171.1)">E</text>
<text x="138.9" y="172.9" transform="rotate(-90 138.9 172.9)">R/W</text>
<text x="141.5" y="172.1" transform="rotate(-90 141.5 172.1)">RS</text>
<text x="144" y="172.2" transform="rotate(-90 144 172.2)">VO</text>
<text x="146.6" y="173.2" transform="rotate(-90 146.6 173.2)">VCC</text>
<text x="149.1" y="173" transform="rotate(-90 149.1 173)">VSS</text>
<text x="111" y="174" transform="rotate(-90 111 174)">LEDK</text>
<text x="113.5" y="174" transform="rotate(-90 113.5 174)">LEDA</text>
</g>
</svg>
